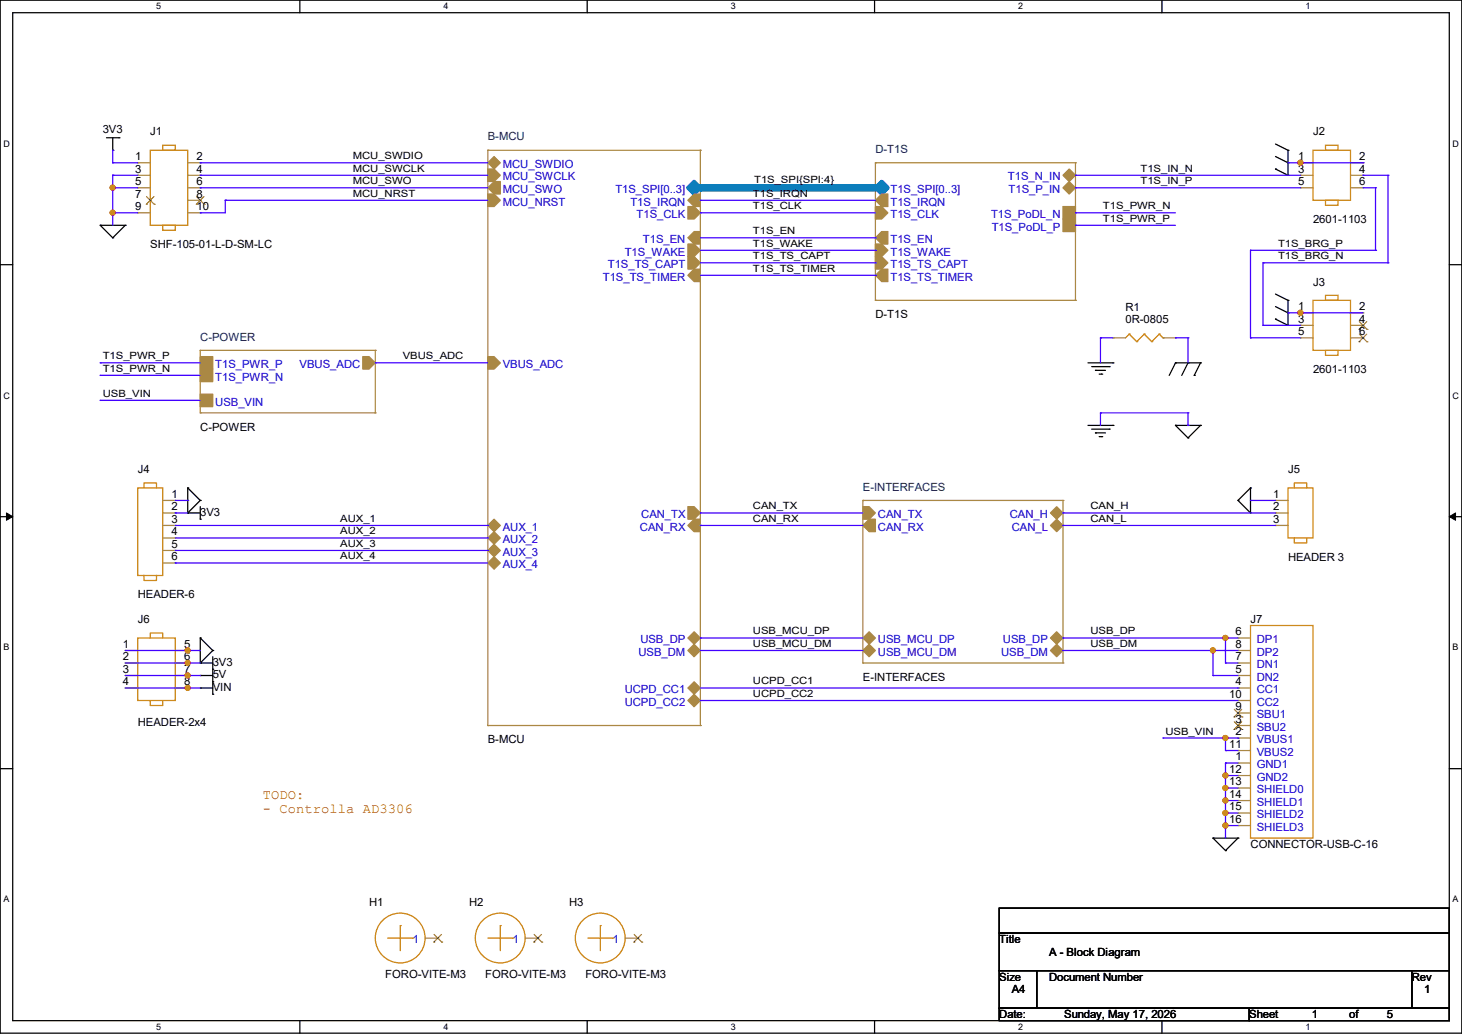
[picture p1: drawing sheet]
<svg xmlns="http://www.w3.org/2000/svg" width="297mm" height="210mm" viewBox="0 0 297 210" stroke-linecap="round" stroke-linejoin="round" font-family="sans-serif">
<path d="M0 0h297v209.8h-297zM2.6 2.6h291.8v204.7h-291.8z" fill="none" stroke="#000" stroke-width=".25"/>
<g fill="#fff">
<path d="M31.7 .3h1v2h-1z"/>
<path d="M31.7 207.6h1v1.9h-1z"/>
</g>
<path d="M60.9 0v2.6M60.9 207.3v2.5" fill="none" stroke="#000" stroke-width=".25"/>
<g fill="#fff">
<path d="M90.1 .3h1v2h-1z"/>
<path d="M90.1 207.6h1v1.9h-1z"/>
</g>
<path d="M119.3 0v2.6M119.3 207.3v2.5" fill="none" stroke="#000" stroke-width=".25"/>
<g fill="#fff">
<path d="M148.5 .3h.9v2h-.9z"/>
<path d="M148.5 207.6h.9v1.9h-.9z"/>
</g>
<path d="M177.7 0v2.6M177.7 207.3v2.5" fill="none" stroke="#000" stroke-width=".25"/>
<g fill="#fff">
<path d="M206.8 .3h1v2h-1z"/>
<path d="M206.8 207.6h1v1.9h-1z"/>
</g>
<path d="M236.1 0v2.6M236.1 207.3v2.5" fill="none" stroke="#000" stroke-width=".25"/>
<g fill="#fff">
<path d="M265.2 .3h1v2h-1z"/>
<path d="M265.2 207.6h1v1.9h-1z"/>
<path d="M.7 28.2h1.2v1.9h-1.2z"/>
<path d="M295.1 28.2h1.2v1.9h-1.2z"/>
<path d="M.7 79.3h1.2v2h-1.2z"/>
<path d="M295.1 79.3h1.2v2h-1.2z"/>
</g>
<path d="M0 53.8h2.6M294.4 53.8h2.6" fill="none" stroke="#000" stroke-width=".25"/>
<g fill="#fff">
<path d="M.7 130.5h1.2v2h-1.2z"/>
<path d="M295.1 130.5h1.1v2h-1.1z"/>
</g>
<path d="M0 104.9h2.6M294.4 104.9h2.6" fill="none" stroke="#000" stroke-width=".25"/>
<path d="M1.3 104.2l1.3 .7-1.3 .8zM294.4 104.9l1.3-.7v1.5z" fill="#000" stroke="#000" stroke-width=".2"/>
<g fill="#fff">
<path d="M.7 181.7h1.2v2h-1.2z"/>
<path d="M295.1 181.7h1.1v2h-1.1z"/>
</g>
<g fill="none" stroke="#000" stroke-width=".25">
<path d="M21.6 28h2.6M22.9 30.5h.1M22.9 28v2.5M24.2 28h.1M259.1 34.3h.1M259.1 29.3l2.6 1.2M259.1 34.3l2.6 1.3M259.1 31.8l2.6 1.3M261.7 30.5h.1M261.7 35.6h.1M261.7 33.1h.1M261.7 30.5v5.1"/>
<path d="M20.4 45.8h.1M20.4 45.8h5M20.4 45.8l2.5 2.5M22.9 48.3h.1M25.4 45.8h.1M25.4 45.8l-2.5 2.5M259.1 59.7l2.6 1.3M221 73.7h5.1M221.8 74.5h3.5M222.5 75.2h.1M222.5 75.2h2.1M223.3 76h.5"/>
<path d="M223.8 76h.1M225.3 74.5h.1M226.1 73.7h.1M238.8 73.7h.1M238.8 73.7h5.1M238.8 73.7l-1.3 2.5M241.3 73.7h.1M241.3 73.7l-1.2 2.5M242.6 76.2h.1M243.9 73.7h.1M243.9 73.7l-1.3 2.5M259.1 64.8h.1"/>
<path d="M259.1 64.8l2.6 1.3M259.1 62.3l2.6 1.2M261.7 61h.1M261.7 66.1h.1M261.7 63.5h.1M261.7 61v5.1M38.1 99.1h.1M38.1 99.1v5.1M38.1 99.1l2.6 2.5M221 86.4h5.1M221.8 87.2h3.5M222.5 87.9h.1"/>
<path d="M222.5 87.9h2.1M223.3 88.7h.5M223.8 88.7h.1M225.3 87.2h.1M226.1 86.4h.1M238.8 86.4h.1M238.8 86.4h5.1M238.8 86.4l2.5 2.5M241.3 88.9h.1M243.9 86.4h.1M243.9 86.4l-2.6 2.5M254 99.1h.1"/>
<path d="M254 99.1v5.1M254 99.1l-2.5 2.5M38.1 104.2h.1M38.1 104.2h2.6M40.7 101.6h.1M40.7 105.5h.1M40.7 102.9v2.6M40.7 101.6l-2.6 2.6M251.5 101.6h.1M251.5 101.6l2.5 2.6M254 104.2h.1M40.7 129.6h.1"/>
<path d="M40.7 134.7h.1M40.7 137.2h.1M40.7 139.7h.1M40.7 129.6v5.1M40.7 129.6l2.5 2.5M40.7 137.2h2.5M40.7 134.7h2.5M40.7 139.7h2.5M43.2 132.1h.1M43.2 138.5h.1M43.2 135.9h.1M43.2 132.1l-2.5 2.6"/>
<path d="M43.2 133.4v7.6M0 156.1h2.6M43.2 141h.1M294.4 156.1h2.6M246.4 170.2h.1M246.4 170.2h5.1M246.4 170.2l2.6 2.6M249 172.8h.1M251.5 170.2h.1M251.5 170.2l-2.5 2.6M203 184.4h91.4v5.1h-91.4zM203 189.5h91.4v7.6h-91.4z"/>
<path d="M203 197.1h7.6v7.7h-7.6zM210.6 197.1h76.2v7.7h-76.2zM286.8 197.1h7.6v7.7h-7.6zM203 204.8h50.8v2.5h-50.8zM253.8 204.8h40.6v2.5h-40.6z"/>
</g>
<g fill="#a84" stroke="#a84" stroke-width=".25">
<path d="M175.3 106.7l1.3-1.2h1.2v2.5h-1.2z" fill-rule="evenodd"/>
<path d="M213.4 106.7l1.3-1.2 1.2 1.2-1.2 1.3z" fill-rule="evenodd"/>
<path d="M214.7 102.9l1.2 1.3-1.2 1.3-1.3-1.3z" fill-rule="evenodd"/>
<path d="M175.3 102.9h1.3l1.2 1.3-1.2 1.3h-1.3z" fill-rule="evenodd"/>
<path d="M214.7 128.3l1.2 1.3-1.2 1.3-1.3-1.3z" fill-rule="evenodd"/>
<path d="M213.4 132.1l1.3-1.2 1.2 1.2-1.2 1.3z" fill-rule="evenodd"/>
<path d="M175.3 132.1l1.3-1.2 1.2 1.2-1.2 1.3z" fill-rule="evenodd"/>
<path d="M176.6 128.3l1.2 1.3-1.2 1.3-1.3-1.3z" fill-rule="evenodd"/>
<path d="M177.8 40.7l1.3-1.3h1.3v2.6h-1.3z" fill-rule="evenodd"/>
<path d="M177.8 42h1.3l1.3 1.2-1.3 1.3h-1.3z" fill-rule="evenodd"/>
<path d="M215.9 44.5h2.6v2.5h-2.6z" fill-rule="evenodd"/>
<path d="M215.9 42h2.6v2.5h-2.6z" fill-rule="evenodd"/>
<path d="M215.9 35.6l1.3-1.3 1.3 1.3-1.3 1.3z" fill-rule="evenodd"/>
<path d="M215.9 38.1l1.3-1.2 1.3 1.2-1.3 1.3z" fill-rule="evenodd"/>
<path d="M177.8 52.1h1.3l1.3 1.3-1.3 1.3h-1.3z" fill-rule="evenodd"/>
<path d="M177.8 48.3l1.3-1.3h1.3v2.6h-1.3z" fill-rule="evenodd"/>
<path d="M177.8 49.6h1.3l1.3 1.2-1.3 1.3h-1.3z" fill-rule="evenodd"/>
<path d="M177.8 55.9l1.3-1.2h1.3v2.5h-1.3z" fill-rule="evenodd"/>
<path d="M99.1 34.3h1.3l1.2 1.3-1.2 1.3h-1.3z" fill-rule="evenodd"/>
<path d="M99.1 39.4h1.3l1.2 1.3-1.2 1.3h-1.3z" fill-rule="evenodd"/>
<path d="M100.4 31.8l1.2 1.3-1.2 1.2-1.3-1.2z" fill-rule="evenodd"/>
<path d="M100.4 36.9h1.2v2.5h-1.2l-1.3-1.3z" fill-rule="evenodd"/>
<path d="M139.7 40.7l1.3-1.3h1.3v2.6h-1.3z" fill-rule="evenodd"/>
<path d="M139.7 42h1.3l1.3 1.2-1.3 1.3h-1.3z" fill-rule="evenodd"/>
<path d="M99.1 72.4h1.3l1.2 1.3-1.2 1.3h-1.3z" fill-rule="evenodd"/>
<path d="M99.1 106.7l1.3-1.2 1.2 1.2-1.2 1.3z" fill-rule="evenodd"/>
<path d="M99.1 109.3l1.3-1.3 1.2 1.3-1.2 1.2z" fill-rule="evenodd"/>
<path d="M99.1 111.8l1.3-1.3 1.2 1.3-1.2 1.3z" fill-rule="evenodd"/>
<path d="M100.4 113.1l1.2 1.2-1.2 1.3-1.3-1.3z" fill-rule="evenodd"/>
<path d="M139.7 52.1h1.3l1.3 1.3-1.3 1.3h-1.3z" fill-rule="evenodd"/>
<path d="M139.7 48.3l1.3-1.3h1.3v2.6h-1.3z" fill-rule="evenodd"/>
<path d="M139.7 49.6h1.3l1.3 1.2-1.3 1.3h-1.3z" fill-rule="evenodd"/>
<path d="M139.7 55.9l1.3-1.2h1.3v2.5h-1.3z" fill-rule="evenodd"/>
<path d="M139.7 142.3l1.3-1.3 1.3 1.3-1.3 1.3z" fill-rule="evenodd"/>
<path d="M139.7 139.7l1.3-1.2 1.3 1.2-1.3 1.3z" fill-rule="evenodd"/>
<path d="M139.7 106.7l1.3-1.2h1.3v2.5h-1.3z" fill-rule="evenodd"/>
<path d="M139.7 129.6l1.3-1.3 1.3 1.3-1.3 1.3z" fill-rule="evenodd"/>
<path d="M139.7 102.9h1.3l1.3 1.3-1.3 1.3h-1.3z" fill-rule="evenodd"/>
<path d="M139.7 132.1l1.3-1.2 1.3 1.2-1.3 1.3z" fill-rule="evenodd"/>
<path d="M73.7 72.4h1.3l1.2 1.3-1.2 1.3h-1.3z" fill-rule="evenodd"/>
<path d="M40.7 72.4h2.5v2.6h-2.5z" fill-rule="evenodd"/>
<path d="M40.7 75h2.5v2.5h-2.5z" fill-rule="evenodd"/>
<path d="M40.7 80.1h2.5v2.5h-2.5z" fill-rule="evenodd"/>
</g>
<g fill="none" stroke="#a84" stroke-width=".25">
<path d="M28 33.1h.1M28 35.6h.1M28 38.1h.1M28 33.1h2.5M28 35.6h2.5M28 38.1h2.5M38.1 33.1h2.6M38.1 35.6h2.6M38.1 38.1h2.6M40.7 33.1h.1M40.7 35.6h.1M40.7 38.1h.1"/>
<path d="M99.1 30.5h.1M99.1 30.5h43.2M99.1 30.5v116.9M142.3 30.5h.1M142.3 30.5v116.9M177.8 33.1h.1M177.8 33.1h40.7M177.8 33.1v27.9M218.5 33.1h.1M218.5 33.1v27.9M264.2 33.1h.1M264.2 35.6h.1"/>
<path d="M264.2 38.1h.1M264.2 33.1h2.5M264.2 35.6h2.5M264.2 38.1h2.5M274.4 33.1h2.5M274.4 35.6h2.5M274.4 38.1h2.5M276.9 33.1h.1M276.9 35.6h.1M276.9 38.1h.1M28 43.2h.1M28 43.2h2.5"/>
<path d="M30.5 40.7h.1M38.1 43.2h2.6M38.1 40.7h2.6M40.7 43.2h.1M40.7 40.7h.1M40.7 71.2h.1M40.7 71.2h35.5M40.7 71.2v12.7M76.2 71.2h.1M76.2 71.2v12.7M177.8 61h.1M177.8 61h40.7"/>
<path d="M218.5 61h.1M226.1 68.6h.1M226.1 68.6h2.5M236.3 68.6h2.5M238.8 68.6h.1M264.2 63.5h.1M264.2 66.1h.1M264.2 68.6h.1M264.2 68.6h2.5M264.2 63.5h2.5M264.2 66.1h2.5M274.4 68.6h2.5"/>
<path d="M274.4 63.5h2.5M274.4 66.1h2.5M276.9 63.5h.1M276.9 66.1h.1M276.9 68.6h.1M40.7 83.9h.1M40.7 83.9h35.5M76.2 83.9h.1M33.1 101.6h2.5M33.1 104.2h2.5M33.1 106.7h2.5M33.1 109.3h2.5"/>
<path d="M33.1 111.8h2.5M33.1 114.3h2.5M35.6 101.6h.1M35.6 104.2h.1M35.6 106.7h.1M35.6 109.3h.1M35.6 111.8h.1M35.6 114.3h.1M175.3 101.6h.1M175.3 101.6h40.6M175.3 101.6v33.1M215.9 101.6h.1"/>
<path d="M215.9 101.6v33.1M259.1 101.6h.1M259.1 104.2h.1M259.1 106.7h.1M259.1 101.6h2.6M259.1 104.2h2.6M259.1 106.7h2.6M25.4 132.1h.1M25.4 134.7h.1M25.4 137.2h.1M25.4 139.7h.1M25.4 134.7h2.6"/>
<path d="M25.4 132.1h2.6M25.4 137.2h2.6M25.4 139.7h2.6M35.6 134.7h2.5M35.6 132.1h2.5M35.6 137.2h2.5M35.6 139.7h2.5M38.1 132.1h.1M38.1 134.7h.1M38.1 137.2h.1M38.1 139.7h.1M175.3 134.7h.1"/>
<path d="M175.3 134.7h40.6M215.9 134.7h.1M251.5 139.7h.1M251.5 137.2h.1M251.5 129.6h.1M251.5 134.7h.1M251.5 132.1h.1M251.5 134.7h2.5M251.5 132.1h2.5M251.5 137.2h2.5M251.5 139.7h2.5M251.5 129.6h2.5"/>
<path d="M99.1 147.4h.1M99.1 147.4h43.2M142.3 147.4h.1M251.5 155h.1M251.5 149.9h.1M251.5 147.4h.1M251.5 144.8h.1M251.5 142.3h.1M251.5 152.4h.1M251.5 157.5h.1M251.5 147.4h2.5M251.5 155h2.5"/>
<path d="M251.5 149.9h2.5M251.5 144.8h2.5M251.5 142.3h2.5M251.5 152.4h2.5M251.5 157.5h2.5M251.5 160.1h.1M251.5 162.6h.1M251.5 165.1h.1M251.5 167.7h.1M251.5 160.1h2.5M251.5 162.6h2.5M251.5 165.1h2.5"/>
<path d="M251.5 167.7h2.5M86.4 190.5h2.5M88.9 190.5h.1M106.7 190.5h2.6M109.3 190.5h.1M127 190.5h2.6M129.6 190.5h.1"/>
</g>
<g fill="none" stroke="#cc8006" stroke-width=".25">
<path d="M30.5 30.5h7.6v15.3h-7.6zM33.1 29.5h2.5v1h-2.5zM266.7 30.5h7.7v10.2h-7.7zM269.3 29.5h2.5v1h-2.5zM33.1 45.8h2.5v1h-2.5zM269.3 60h2.5v1h-2.5zM269.3 40.7h2.5v1h-2.5zM229.4 67.9h.1M229.4 67.9l-.8 .7M229.4 67.9l1.5 1.5M230.9 69.4h.1M232.5 67.9h.1"/>
<path d="M232.5 67.9l-1.6 1.5M232.5 67.9l1.5 1.5M234 69.4h.1M235.5 67.9h.1M235.5 67.9l-1.5 1.5M235.5 67.9l.8 .7M236.3 68.6h.1M266.7 61h7.7v10.2h-7.7zM269.3 71.2h2.5v1h-2.5zM28 99.1h5.1v17.8h-5.1zM29.3 99.1v-1h2.5v1M261.7 99.1h5v10.2h-5z"/>
<path d="M262.9 99.1v-1h2.6v1M29.3 116.9v1h2.5v-1M262.9 109.3v1h2.6v-1M28 129.6h7.6v12.7h-7.6zM30.5 129.6v-1h2.6v1M254 127h12.7v43.2h-12.7zM30.5 142.3v1h2.6v-1M78.8 190.5h5.1M81.3 188h.1M81.3 188v5.1M83.9 190.5h.1M99.1 190.5h5.1"/>
<path d="M101.6 188h.1M101.6 188v5.1M104.2 190.5h.1M119.4 190.5h5.1M122 188h.1M122 188v5.1M124.5 190.5h.1"/>
<circle cx="81.3" cy="190.5" r="5.1"/>
<circle cx="101.6" cy="190.5" r="5.1"/>
<circle cx="121.9" cy="190.5" r="5.1"/>
</g>
<g fill="none" stroke="#804000" stroke-width=".2">
<path d="M29.8 39.9l1.5 1.6M31.3 39.9l-1.6 1.6M39.9 39.9l1.6 1.6M41.4 39.9l-1.5 1.6M29.7 41.5h.1M31.3 41.5h.1M39.9 41.5h.1M41.5 41.5h.1M276.1 66.9h.1M276.1 69.4h.1M276.1 65.3l1.6 1.6M276.1 67.9l1.6 1.5"/>
<path d="M277.7 65.3l-1.6 1.6M277.7 67.9l-1.6 1.5M277.7 66.9h.1M277.7 69.4h.1M250.7 148.2h.1M250.7 145.6h.1M250.7 146.6l1.6 1.6M250.7 144.1l1.6 1.5M252.3 146.6l-1.6 1.6M252.3 144.1l-1.6 1.5M252.3 148.2h.1M252.3 145.6h.1"/>
<path d="M88.1 191.3h.1M88.2 189.8l1.5 1.5M89.7 189.8l-1.6 1.5M89.7 191.3h.1M108.5 191.3h.1M108.5 189.8l1.6 1.5M110 189.8l-1.5 1.5M110.1 191.3h.1M128.8 191.3h.1M128.8 189.8l1.6 1.5M130.3 189.8l-1.5 1.5M130.4 191.3h.1"/>
</g>
<g fill="#0080ff" stroke="#0080ff" stroke-width=".76">
<path d="M177.8 38.1l1.3-1.2 1.3 1.2-1.3 1.3z" fill-rule="evenodd"/>
<path d="M139.7 38.1l1.3-1.2 1.3 1.2-1.3 1.3z" fill-rule="evenodd"/>
</g>
<path d="M142.3 38.1h35.5" fill="none" stroke="#0080c0" stroke-width="1.5"/>
<circle cx="142.3" cy="38.1" r=".76" fill="#0080c0"/>
<g fill="none" stroke="#4200ff" stroke-width=".25">
<path d="M22.9 30.5h.1M22.9 33.1h.1M22.9 35.6h.1M22.9 38.1h.1M22.9 30.5v2.6M22.9 35.6v10.2M22.9 33.1h5.1M22.9 35.6h5.1M22.9 38.1h5.1M40.7 33.1h.1M40.7 35.6h.1M40.7 38.1h.1"/>
<path d="M40.7 33.1h58.4M40.7 35.6h58.4M40.7 38.1h58.4M218.5 35.6h.1M218.5 38.1h.1M218.5 35.6h45.7M218.5 38.1h45.7M261.7 33.1h.1M261.7 33.1h15.2M276.9 33.1h.1M276.9 35.6h.1M276.9 35.6h5.1"/>
<path d="M276.9 38.1h2.5M279.4 38.1h.1M279.4 38.1v12.7M282 35.6h.1M282 35.6v17.8M22.9 43.2h.1M22.9 43.2h5.1M40.7 43.2h.1M45.8 40.7h.1M45.8 40.7h53.3M45.8 40.7v2.5h-5.1M142.3 40.7h.1"/>
<path d="M142.3 43.2h.1M142.3 40.7h35.5M142.3 43.2h35.5M142.3 53.4h35.5M142.3 50.8h35.5M142.3 48.3h35.5M142.3 55.9h35.5M177.8 48.3h.1M177.8 50.8h.1M177.8 53.4h.1M177.8 55.9h.1M218.5 43.2h.1"/>
<path d="M218.5 45.8h.1M218.5 43.2h20.3M218.5 45.8h20.3M254 50.8h.1M254 50.8h25.4M254 50.8v17.8M256.6 53.4h.1M256.6 53.4v12.7M256.6 53.4h25.4M279.4 50.8h.1M282 53.4h.1M20.4 73.7h.1"/>
<path d="M20.4 76.2h.1M20.4 73.7h20.3M20.4 76.2h20.3M76.2 73.7h.1M76.2 73.7h22.9M223.6 68.6h.1M223.6 68.6h2.5M223.6 68.6v5.1M238.8 68.6h.1M238.8 68.6h2.5M241.3 68.6h.1M241.3 68.6v5.1"/>
<path d="M254 68.6h.1M254 68.6h10.2M256.6 66.1h.1M256.6 66.1h7.6M261.7 63.5h.1M261.7 63.5h15.2M264.2 63.5h.1M20.4 81.3h.1M20.4 81.3h20.3M223.6 83.9h.1M223.6 83.9v2.5M223.6 83.9h17.7"/>
<path d="M241.3 83.9h.1M241.3 86.4h.1M241.3 83.9v2.5M35.6 114.3h.1M35.6 104.2h.1M35.6 104.2h2.5M35.6 106.7h63.5M35.6 114.3h63.5M35.6 109.3h63.5M35.6 111.8h63.5M35.6 101.6h2.5M38.1 101.6h.1"/>
<path d="M99.1 106.7h.1M99.1 109.3h.1M99.1 111.8h.1M142.3 104.2h.1M142.3 106.7h.1M142.3 104.2h33M142.3 106.7h33M215.9 104.2h.1M215.9 106.7h.1M215.9 104.2h43.2M215.9 106.7h43.2M254 101.6h.1"/>
<path d="M254 101.6h5.1M25.4 132.1h15.3M25.4 137.2h15.3M25.4 134.7h15.3M25.4 139.7h15.3M38.1 132.1h.1M38.1 137.2h.1M38.1 134.7h.1M38.1 139.7h.1M142.3 129.6h.1M142.3 132.1h.1M142.3 132.1h33"/>
<path d="M142.3 139.7h109.2M142.3 129.6h33M215.9 129.6h.1M215.9 132.1h.1M215.9 132.1h35.6M215.9 129.6h35.6M246.4 132.1h.1M246.4 137.2h.1M246.4 137.2h5.1M246.4 132.1v5.1M249 129.6h.1M249 134.7h.1"/>
<path d="M249 134.7h2.5M249 129.6v5.1M251.5 139.7h.1M142.3 142.3h.1M142.3 142.3h109.2M236.3 149.9h.1M236.3 149.9h15.2M249 149.9h.1M249 152.4h.1M249 155h.1M249 157.5h.1M249 149.9v2.5"/>
<path d="M249 155v15.2M249 152.4h2.5M249 155h2.5M249 157.5h2.5M251.5 149.9h.1M249 167.7h.1M249 160.1h.1M249 162.6h.1M249 165.1h.1M249 167.7h2.5M249 160.1h2.5M249 162.6h2.5"/>
<path d="M249 165.1h2.5"/>
</g>
<g fill="#f00" stroke="#f00" stroke-width=".25">
<circle cx="22.9" cy="38.1" r=".49"/>
<circle cx="22.9" cy="43.2" r=".49"/>
<circle cx="264.2" cy="33" r=".49"/>
<circle cx="264.2" cy="63.5" r=".49"/>
<circle cx="38.1" cy="132.1" r=".49"/>
<circle cx="38.1" cy="137.2" r=".49"/>
<circle cx="38.1" cy="134.6" r=".49"/>
<circle cx="38.1" cy="139.7" r=".49"/>
<circle cx="248.9" cy="162.6" r=".49"/>
<circle cx="248.9" cy="167.7" r=".49"/>
<circle cx="248.9" cy="165.1" r=".49"/>
<circle cx="248.9" cy="160" r=".49"/>
<circle cx="248.9" cy="157.5" r=".49"/>
<circle cx="248.9" cy="129.6" r=".49"/>
<circle cx="246.4" cy="132.1" r=".49"/>
<circle cx="248.9" cy="149.9" r=".49"/>
</g>
<g font-size="2.8" fill="#f00">
<text x="53.4" y="162.3">TODO:</text>
<text x="53.4" y="165.1">- Controlla AD3306</text>
</g>
<g font-size="2.3">
<text x="20.9" y="27">3V3</text>
<text x="30.5" y="27.5">J1</text>
<text x="266.7" y="27.5">J2</text>
<text x="27.5" y="32.5">1</text>
<text x="27.5" y="35.1">3</text>
<text x="39.9" y="32.5">2</text>
<text x="39.9" y="35.1">4</text>
<text x="263.7" y="32.5">1</text>
<text x="263.7" y="35.1">3</text>
<text x="276.1" y="32.5">2</text>
<text x="276.1" y="35.1">4</text>
<text x="27.5" y="37.6">5</text>
<text x="27.5" y="40.1">7</text>
<text x="39.9" y="37.6">6</text>
<text x="39.9" y="40.1">8</text>
<text x="263.7" y="37.6">5</text>
<text x="276.1" y="37.6">6</text>
<text x="27.5" y="42.7">9</text>
<text x="39.9" y="42.7">10</text>
<text x="266.7" y="45.3">2601-1103</text>
<text x="30.5" y="50.4">SHF-105-01-L-D-SM-LC</text>
<text x="266.7" y="58">J3</text>
<text x="177.8" y="64.6">D-T1S</text>
<text x="228.6" y="63.1">R1</text>
<text x="228.6" y="65.6">0R-0805</text>
<text x="263.7" y="63">1</text>
<text x="263.7" y="65.5">3</text>
<text x="276.1" y="63">2</text>
<text x="276.1" y="65.5">4</text>
<text x="263.7" y="68.1">5</text>
<text x="276.1" y="68.1">6</text>
<text x="266.7" y="75.8">2601-1103</text>
<text x="40.7" y="87.5">C-POWER</text>
<text x="28" y="96.1">J4</text>
<text x="34.8" y="101.1">1</text>
<text x="258.6" y="101.1">1</text>
<text x="261.7" y="96.1">J5</text>
<text x="34.8" y="103.6">2</text>
<text x="34.8" y="106.2">3</text>
<text x="40.7" y="104.7">3V3</text>
<text x="258.6" y="103.6">2</text>
<text x="258.6" y="106.2">3</text>
<text x="34.8" y="108.7">4</text>
<text x="34.8" y="111.3">5</text>
<text x="34.8" y="113.8">6</text>
<text x="261.7" y="113.9">HEADER 3</text>
<text x="28" y="121.5">HEADER-6</text>
<text x="24.9" y="131.6">1</text>
<text x="28" y="126.6">J6</text>
<text x="37.4" y="131.6">5</text>
<text x="251" y="129">6</text>
<text x="251" y="131.6">8</text>
<text x="254" y="126.6">J7</text>
<text x="24.9" y="134.1">2</text>
<text x="24.9" y="136.7">3</text>
<text x="37.4" y="134.1">6</text>
<text x="37.4" y="136.7">7</text>
<text x="43.2" y="137.8">5V</text>
<text x="43.2" y="135.2">3V3</text>
<text x="251" y="136.7">5</text>
<text x="251" y="134.1">7</text>
<text x="24.9" y="139.2">4</text>
<text x="37.4" y="139.2">8</text>
<text x="43.2" y="140.3">VIN</text>
<text x="175.3" y="138.3">E-INTERFACES</text>
<text x="249.7" y="141.7">10</text>
<text x="251" y="139.2">4</text>
<text x="28" y="147.4">HEADER-2x4</text>
<text x="251" y="149.4">2</text>
<text x="251" y="146.8">3</text>
<text x="251" y="144.3">9</text>
<text x="99.1" y="151">B-MCU</text>
<text x="249.7" y="151.9">11</text>
<text x="251" y="154.4">1</text>
<text x="249.7" y="157">12</text>
<text x="249.7" y="159.5">13</text>
<text x="249.7" y="162.1">14</text>
<text x="249.7" y="164.6">15</text>
<text x="249.7" y="167.1">16</text>
<text x="254" y="172.3">CONNECTOR-USB-C-16</text>
<text x="75" y="184">H1</text>
<text x="95.3" y="184">H2</text>
<text x="115.6" y="184">H3</text>
<text x="203" y="191.6">Title</text>
<text x="213.2" y="194.1">A - Block Diagram</text>
<text x="78.3" y="198.7">FORO-VITE-M3</text>
<text x="98.6" y="198.7">FORO-VITE-M3</text>
<text x="118.9" y="198.7">FORO-VITE-M3</text>
<text x="203" y="199.2">Size</text>
<text x="205.5" y="201.8">A4</text>
<text x="213.1" y="199.2">Document Number</text>
<text x="286.8" y="199.2">Rev</text>
<text x="289.4" y="201.8">1</text>
<text x="203" y="206.8">Date:</text>
<text x="216.2" y="206.8">Sunday, May 17, 2026</text>
<text x="253.8" y="206.8">Sheet</text>
<text x="266.5" y="206.8">1</text>
<text x="274.1" y="206.8">of</text>
<text x="281.7" y="206.8">5</text>
</g>
<g font-size="2.3" fill="#004040">
<text x="99.1" y="28.5">B-MCU</text>
<text x="177.8" y="31.1">D-T1S</text>
<text x="40.7" y="69.2">C-POWER</text>
<text x="175.3" y="99.7">E-INTERFACES</text>
</g>
<g font-size="2.3" fill="#00c">
<text x="102.2" y="34.1">MCU_SWDIO</text>
<text x="102.2" y="36.7">MCU_SWCLK</text>
<text x="102.2" y="41.7">MCU_NRST</text>
<text x="102.2" y="39.2">MCU_SWO</text>
<text x="125" y="39.2">T1S_SPI[0..3]</text>
<text x="128.1" y="41.7">T1S_IRQN</text>
<text x="180.9" y="39.2">T1S_SPI[0..3]</text>
<text x="180.9" y="41.7">T1S_IRQN</text>
<text x="204.8" y="36.7">T1S_N_IN</text>
<text x="204.9" y="39.2">T1S_P_IN</text>
<text x="129.3" y="44.3">T1S_CLK</text>
<text x="180.9" y="44.3">T1S_CLK</text>
<text x="201.3" y="44.3">T1S_PoDL_N</text>
<text x="201.5" y="46.8">T1S_PoDL_P</text>
<text x="126.9" y="51.9">T1S_WAKE</text>
<text x="130.6" y="49.4">T1S_EN</text>
<text x="180.9" y="49.4">T1S_EN</text>
<text x="180.9" y="51.9">T1S_WAKE</text>
<text x="122.5" y="57">T1S_TS_TIMER</text>
<text x="123.5" y="54.4">T1S_TS_CAPT</text>
<text x="180.9" y="54.4">T1S_TS_CAPT</text>
<text x="180.9" y="57">T1S_TS_TIMER</text>
<text x="43.7" y="74.8">T1S_PWR_P</text>
<text x="43.7" y="77.3">T1S_PWR_N</text>
<text x="60.9" y="74.8">VBUS_ADC</text>
<text x="102.2" y="74.8">VBUS_ADC</text>
<text x="43.7" y="82.4">USB_VIN</text>
<text x="102.2" y="107.8">AUX_1</text>
<text x="130" y="107.8">CAN_RX</text>
<text x="130.3" y="105.2">CAN_TX</text>
<text x="178.4" y="107.8">CAN_RX</text>
<text x="178.4" y="105.2">CAN_TX</text>
<text x="205.2" y="105.2">CAN_H</text>
<text x="205.5" y="107.8">CAN_L</text>
<text x="102.2" y="110.3">AUX_2</text>
<text x="102.2" y="112.9">AUX_3</text>
<text x="102.2" y="115.4">AUX_4</text>
<text x="130.1" y="130.6">USB_DP</text>
<text x="178.4" y="130.6">USB_MCU_DP</text>
<text x="203.8" y="130.6">USB_DP</text>
<text x="255.3" y="130.6">DP1</text>
<text x="129.7" y="133.2">USB_DM</text>
<text x="178.4" y="133.2">USB_MCU_DM</text>
<text x="203.4" y="133.2">USB_DM</text>
<text x="255.3" y="135.7">DN1</text>
<text x="255.3" y="133.2">DP2</text>
<text x="126.9" y="143.3">UCPD_CC2</text>
<text x="126.9" y="140.8">UCPD_CC1</text>
<text x="255.3" y="140.8">CC1</text>
<text x="255.3" y="138.3">DN2</text>
<text x="255.3" y="143.3">CC2</text>
<text x="255.3" y="148.4">SBU2</text>
<text x="255.3" y="145.9">SBU1</text>
<text x="255.3" y="151">VBUS1</text>
<text x="255.3" y="153.5">VBUS2</text>
<text x="255.3" y="156">GND1</text>
<text x="255.3" y="158.6">GND2</text>
<text x="255.3" y="161.1">SHIELD0</text>
<text x="255.3" y="163.7">SHIELD1</text>
<text x="255.3" y="166.2">SHIELD2</text>
<text x="255.3" y="168.7">SHIELD3</text>
<text x="83.9" y="191.6">1</text>
<text x="104.2" y="191.6">1</text>
<text x="124.5" y="191.6">1</text>
</g>
<g font-size="2">
<text x="71.7" y="32.3">MCU_SWDIO</text>
<text x="71.7" y="34.9">MCU_SWCLK</text>
<text x="231.7" y="34.9">T1S_IN_N</text>
<text x="71.7" y="37.4">MCU_SWO</text>
<text x="71.7" y="40">MCU_NRST</text>
<text x="153" y="40">T1S_IRQN</text>
<text x="153.2" y="37.2">T1S_SPI{SPI:4}</text>
<text x="231.7" y="37.4">T1S_IN_P</text>
<text x="153" y="42.5">T1S_CLK</text>
<text x="153" y="47.6">T1S_EN</text>
<text x="224.1" y="42.5">T1S_PWR_N</text>
<text x="224.1" y="45">T1S_PWR_P</text>
<text x="153" y="50.1">T1S_WAKE</text>
<text x="153" y="52.7">T1S_TS_CAPT</text>
<text x="259.6" y="52.7">T1S_BRG_N</text>
<text x="259.6" y="50.1">T1S_BRG_P</text>
<text x="153" y="55.2">T1S_TS_TIMER</text>
<text x="20.9" y="73">T1S_PWR_P</text>
<text x="20.9" y="75.5">T1S_PWR_N</text>
<text x="81.8" y="73">VBUS_ADC</text>
<text x="20.9" y="80.6">USB_VIN</text>
<text x="69.1" y="106">AUX_1</text>
<text x="153" y="103.5">CAN_TX</text>
<text x="153" y="106">CAN_RX</text>
<text x="221.5" y="103.5">CAN_H</text>
<text x="221.5" y="106">CAN_L</text>
<text x="69.1" y="113.6">AUX_4</text>
<text x="69.1" y="108.5">AUX_2</text>
<text x="69.1" y="111.1">AUX_3</text>
<text x="153" y="128.9">USB_MCU_DP</text>
<text x="153" y="131.4">USB_MCU_DM</text>
<text x="221.5" y="128.9">USB_DP</text>
<text x="221.5" y="131.4">USB_DM</text>
<text x="153" y="139">UCPD_CC1</text>
<text x="153" y="141.6">UCPD_CC2</text>
<text x="236.8" y="149.2">USB_VIN</text>
</g>
<g font-size="1.8">
<text x="31.7" y="1.9">5</text>
<text x="90.1" y="1.9">4</text>
<text x="148.5" y="1.9">3</text>
<text x="206.8" y="1.9">2</text>
<text x="265.2" y="1.9">1</text>
<text x=".7" y="29.8">D</text>
<text x="295.1" y="29.8">D</text>
<text x=".7" y="80.9">C</text>
<text x="295.1" y="80.9">C</text>
<text x=".7" y="132.1">B</text>
<text x="295.1" y="132.1">B</text>
<text x=".7" y="183.3">A</text>
<text x="295.1" y="183.3">A</text>
<text x="31.7" y="209.2">5</text>
<text x="90.1" y="209.2">4</text>
<text x="148.5" y="209.2">3</text>
<text x="206.8" y="209.2">2</text>
<text x="265.2" y="209.2">1</text>
</g>
</svg>
